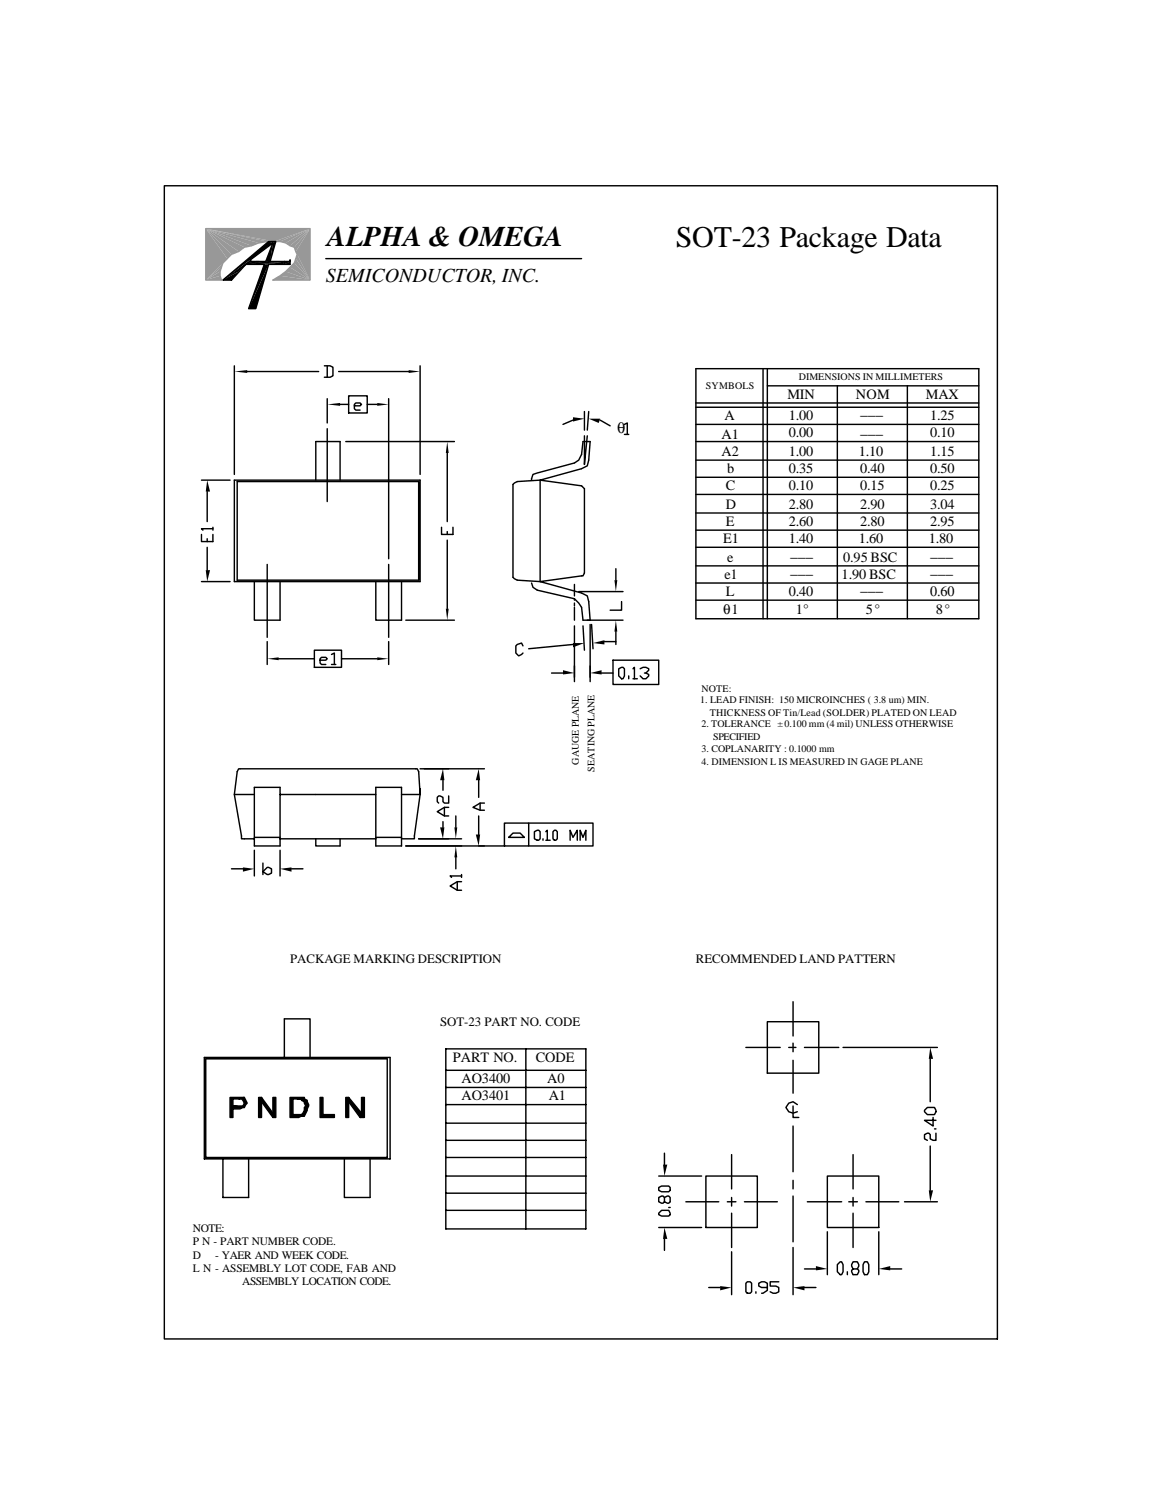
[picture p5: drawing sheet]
<svg xmlns="http://www.w3.org/2000/svg" width="216mm" height="279mm" viewBox="0 0 216 279" stroke-linecap="round" stroke-linejoin="round" font-family="sans-serif">
<g fill="none" stroke="#000" stroke-width=".26">
<path d="M30.4 34.4h154.3v213.5h-154.3zM60.3 47.9h47.4M43.4 67.7v20.1M45.8 68.8h13.2M60.1 67.7h1l.5 .3v1.6l-.5 .2h-1M60.6 67.7v2.1M60.6 73.8v4.5M60.6 79.4v13.5M62.7 68.8h13M63 74.9h1.6M64.6 73.3h3.4v3.2h-3.4zM65.6 75.1h1.1l.2-.2-.2-.3h-.8l-.3 .3v.8l.3 .2h.8"/>
<path d="M68 74.9h1.8M72 73.8v29.7M77.8 67.7v20.1M106.1 77.8l-1.9 .8M108.2 76.2v3.4M109 76.2l-.3 3.4M111.1 77.8l1.9 1M115.6 78.6l.6-.3v2.1M128.9 78.6h52.3M128.9 75.4h52.3M128.9 74.6h52.3M128.9 68.3h52.3v46.3h-52.3z"/>
<path d="M141.3 68.3v46.3M142.1 68.3v46.3M142.1 71.4h39.1M155 71.4v43.2M168 71.4v43.2M37.3 99v1.3h2.1v-1.3M37.3 88.9h5.3M38.4 91v5.6M38.4 99.7v.6M39.4 97.9h-2.1l.3 .3M39.4 97.6v.6M43.4 88.9h34.4v18.8h-34.4z"/>
<path d="M43.9 89.2h33.6v18.2h-33.6zM58.5 88.9v-7.1h4.5v7.1M64 81.8h20.1M81.8 97.6v1.4h2.1v-1.4M82.8 83.9v12.7M82.8 98.4v.6M95 89.7l.8-.5 4.2-.3v18.8l-4.2-.3-.8-.5zM98.4 88.9l.3-1.1 7.7-2.1 .8-.5 .5-1.1 .2-2.3h1.4l-.3 3.4-.3 1.1-1 .5-7.7 2.1 7.7 1.1 .5 .5v15.6l-.3 .5-7.9 1.1 7.7 2.1 1 .5 .3 1.1 .3 3.4M108.2 80.7v5.3l.5-5.3M115.6 80.4h.8M128.9 98.2h52.3M128.9 95h52.3"/>
<path d="M128.9 91.5h52.3M128.9 88.4h52.3M128.9 85.2h52.3M128.9 81.8h52.3M37.3 107.7h5.3M38.4 101.3v4.3M47.1 107.7v7.1h4.8v-7.1M49.5 104.5v13.5M49.5 118.8v4.2M69.6 107.7v7.1h4.7v-7.1M72 104.5v13.5M72 118.8v4.2"/>
<path d="M75.1 114.8h9M82.8 100v12.7M96.8 119.6l-.2-.5-.8 .2-.3 .3v1.3l.5 .5 .8-.5M98.4 107.9l.3 .8 .8 .6 6.9 1.6M106.1 119.3l-8.2 .8M106.4 110.9l.8 .8 .5 .7 .2 2.4h7.5M106.4 108.2v2.1M106.4 110.9v.2M106.4 111.7v.5M106.4 112.4v2.4M106.4 115.9v10.3M107.2 109.5h8.2"/>
<path d="M107.9 115.9l.3 4.5M109.3 115.6v10.6M109.5 115.6l.3 4.5M111.9 118.8h2.1M114 105.3v2.1M114 116.9v2.4M115.1 111.4v1.6h-2.1M128.9 111.1h52.3M128.9 107.9h52.3M128.9 104.8h52.3M128.9 101.3h52.3M51.6 122h6.6"/>
<path d="M58.2 120.4h5v3.2h-5zM59.3 122.2h1l.3-.2-.3-.3h-.8l-.2 .3v.8l.2 .2h.8M61.4 121.2l.5-.3v2.1M61.4 123h.8M63.2 122h6.6M102.1 124.6h2.1M111.4 124.6h2.1M113.5 122.2h8.5v4.5h-8.5zM114.6 123.8l.5-.2h.3l.2 .2v1.3l-.2 .6h-.3l-.5-.6zM116.4 125.1v.6M117.2 123.8l.3-.2v2.1M117.2 125.7h.8"/>
<path d="M118.5 123.8l.6-.2h.5l.5 .2v.3l-.5 .5h-.3M119.6 124.6l.5 .3v.2l-.5 .6h-.5l-.6-.6M43.4 147.1l1.3 8.2h2.4M47.1 145.8h4.8v10.8h-4.8zM47.1 157.4v4.8M47.1 155h4.8M48.7 159.8v2.1M51.9 155.3h17.7M51.9 147.1h17.7M51.9 157.4v4.8M58.5 155.3v1.3h4.5v-1.3M69.6 155h4.7"/>
<path d="M69.6 145.8h4.7v10.8h-4.7zM74.3 147.1h3.5l-1.1 8.2h-2.4M75.1 156.6h18.3M77.5 155.3h8M77.8 146v1.1l-.3-4.2-.2-.6h-33.1l-.3 .6-.5 4.2h3.7M77.8 142.3h11.9M82 144.5v1.8M82 152.1v1.1M82.3 149.5v1.6M83.1 149.5h-.8l-1.3 .8 1.3 .8h.8M83.1 147.4v1.3h-.8l-.3-.3v-.8l-.5-.2h-.3l-.2 .2v.8l.2 .3M84.4 151.1v2.1"/>
<path d="M84.4 158.8v2.1M88.6 144.5v3.1M88.6 151.1v3.4M88.9 148.7v1.3M89.7 148.7h-.8l-1.3 .8 1.3 .5h.8M93.4 152.4h16.4v4.2h-16.4zM95 154.3h1.3l.8 .7h-2.9zM97.9 152.4v4.2M99 154l.5-.3h.2l.3 .3v1.3l-.3 .3-.7-.3zM100.5 155.3v.3M101.1 154l.2-.3v1.9M101.1 155.6h.8"/>
<path d="M102.4 154l.3-.3h.2l.3 .3v1.3l-.3 .3h-.2l-.3-.3zM105.6 155.6v-1.9l.5 1.3 .8-1.3v1.9M107.4 155.6v-1.9l.5 1.3 .6-1.3v1.9M42.9 160.9h2.1M48.7 161.4l.8-.8 .8 .3v.8l-.6 .2h-.2zM54 160.9h2.1M84.7 163.2v1.6M85.5 163.2h-.8l-1.4 .8 1.4 .8h.8M85.5 162.2h-2.2l.3 .3M85.5 161.9v.6M37.8 195.8h34.4v18.8h-34.4zM38.1 196.1h33.6v18.2h-33.6z"/>
<path d="M52.7 195.8v-7.2h4.7v7.2M82.5 194.2h26v33.3h-26zM82.5 198.2h26M97.4 194.2v33.3M138.1 193.9h6.4M142.1 189.2h9.5v9.5h-9.5zM146 193.9h1.4M146.8 185.5v6.3M146.8 193.1v1.6M146.8 196.3v6.1M149 193.9h6.3M156.1 193.9h17.5"/>
<path d="M172.2 196.1v7.9M41.3 214.6v7.1h4.7v-7.1M63.8 214.6v7.1h4.7v-7.1M82.5 217.8h26M82.5 214.3h26M82.5 204.5h26M82.5 208h26M82.5 211.1h26M82.5 201.3h26M122 219.9l.5-.3h1.3l.3 .3v.5l-.3 .3h-1.3l-.5-.3zM122 217.8h7.9M123 213.5v2.1"/>
<path d="M130.7 217.8h9.5v9.5h-9.5zM135.5 213.8v6.3M146.8 204.8v2.1h1.1M146.8 208.5v8.5M146.8 218.5v1.6M147.6 204.5l-.8-.5-.8 .3-.5 .8 .5 .7 .8 .3 .8-.3M153.2 217.8h9.5v9.5h-9.5zM158 213.8v6.3M171.2 205.6l.5-.5h1.3l.3 .7-.3 .6h-1.3l-.5-.6zM172.2 212.2v8.2M172.8 206.9v1.6l-1.6-1.1h2.1M173 209h.3"/>
<path d="M173.3 209.8v1.3h-.5l-.6-.2v-.8l-.2-.3-.8 .3v.8l.5 .2M82.5 220.9h26M82.5 224.1h26M122 224.6l.5-.5h1.3l.3 .8-.3 .3h-1.3l-.5-.3zM122 227.3h7.9M123 221.7l.6-.2h.2l.3 .2v.8l-.3 .3-.8-.3v-.8l-.2-.2-.8 .2v.8l.5 .3h.3l.2-.3M123 229.4v2.1M123.8 223.6h.3M127 222.5h6.1M131.2 238.4h2.1M134.7 222.5h1.6M135.5 221.7v1.6"/>
<path d="M135.5 224.6v6.4M135.5 231.8v7.9M137.8 222.5h6.1M138.1 237.6l.3-.3h.5l.3 .3v1.6l-.3 .2h-.5l-.3-.2zM140 239.2v.2M142.1 238.4h-1.1l-.5-.3v-.5l.5-.3h.6l.5 .3v1.3l-.8 .5h-.3M144.2 237.3h-1.6v.8h1.1l.5 .3v.8l-.5 .2h-.6l-.5-.2M146.8 221.5v8.4M146.8 231v8.7M149 238.4h2.1M149 234.9h2.1M149.5 222.5h6.3"/>
<path d="M153.2 228.1v7.9M155 234.2l.6-.6h.2l.3 .6v1.3l-.3 .5h-.2l-.6-.5zM156.9 235.5v.5M157.2 222.5h1.5M158 234.9l-.3-.5 .3-.8h.7l.3 .6-.3 .7h-.7l-.3 .3 .3 .8h.7l.3-.5v-.3l-.3-.3M158 221.7v1.6M158 224.6v6.4M160.1 233.6h.5l.3 .6v1.3l-.3 .5h-.5l-.3-.5v-1.3zM160.3 222.5h6.1M162.7 228.1v7.9M164.8 234.9h2.2M167.5 222.5h6.1"/>
</g>
<g fill="#000">
<path d="M43.4 68.8l2.4-.3v.6zM60.6 74.9l2.4-.3v.5zM69.8 74.6l2.2 .3-2.2 .2zM75.7 68.5l2.1 .3-2.1 .3zM106.1 77.3l2.1 .2-2.1 .6zM109 77.5h2.1l-.2 .8zM38.4 88.9l.5 2.1h-.8zM82.8 81.8l.3 2.1h-.6zM38.1 105.6h.8l-.5 2.1zM82.5 112.7h.6l-.3 2.1zM106.1 119.1h2.1l-2.1 .8zM109.8 119.1l2.1-.6v.8z"/>
<path d="M114 114.8l.3 2.1h-.5zM113.8 107.4h.5l-.3 2.1zM49.5 122l2.1-.3v.5zM69.8 121.7l2.2 .3-2.2 .2zM104.2 124.1l2.2 .5-2.2 .3zM109.3 124.6l2.1-.5v.8zM81.5 153.2h.8l-.3 2.1zM82 142.3l.3 2.2h-.8zM84.1 153.2h.6l-.3 2.1zM84.4 156.6l.3 2.2h-.6zM88.1 154.5h.8l-.3 2.1zM88.6 142.3l.3 2.2h-.8z"/>
<path d="M45 160.6l2.1 .3-2.1 .5zM51.9 160.9l2.1-.3v.8zM172.2 193.9l.6 2.2h-.8zM122.8 215.6h.8l-.6 2.2zM123 227.3l.6 2.1h-.8zM133.3 238.1l2.2 .3-2.2 .5zM146.8 238.4l2.2-.3v.8zM151.1 234.4l2.1 .5-2.1 .3zM162.7 234.9l2.1-.5v.8zM172 220.4h.8l-.6 2.1z"/>
</g>
<g fill="#000" stroke="#000" stroke-width=".26">
<path d="M42.6 203.2h2.6l-1 .3h-1.1v1.3l2.1 .3-.8 .2h-1.3v1.6h-.5z" fill-rule="evenodd"/>
<path d="M44.2 203.5l1-.3 .6 1.1-.6 .8-2.1-.3h1.9l.2-.5-.2-.6-.3-.2z" fill-rule="evenodd"/>
<path d="M47.9 203.2h.5v3.7h-.5z" fill-rule="evenodd"/>
<path d="M48.4 203.2l2.1 2.9v.8l-2.1-2.9z" fill-rule="evenodd"/>
<path d="M50.5 203.2h.6v3.7h-.6z" fill-rule="evenodd"/>
<path d="M53.7 203.2h2.7v.3h-2.2v2.9l2.2 .2h-.6l-.5 .3h-1.6z" fill-rule="evenodd"/>
<path d="M55 203.5h1.4l.5 .2 .2 1.1-.7 1.8-2.2-.2h1.6l.6-.8v-.5l.2-.3-.2-.8-.6-.3v-.2z" fill-rule="evenodd"/>
<path d="M59.3 203.2h.5v3.2h2.1v.5h-2.6z" fill-rule="evenodd"/>
<path d="M64 203.2h.6v3.7h-.6z" fill-rule="evenodd"/>
<path d="M64.6 203.2l2.3 2.9-.2 .8-2.1-2.9z" fill-rule="evenodd"/>
<path d="M66.9 203.2h.6v3.7h-.8l.2-.8z" fill-rule="evenodd"/>
</g>
<path d="M38.1 42.3h19.3v9.6h-6.9l2.4-1.6 1.6-1.6 .5-1.6-.5-1.3-.8-.3-.8-.5a9.5 9.5 0 0 0-6.3 .5l-1.4 .3-1 .8-1.3 .5-1.6 1.6-.6 1.6v.8l.3 .8h-2.9z" fill="none" stroke="#989898" stroke-width=".26"/>
<g fill="#989898">
<path d="M50.5 51.9l1.4-.8 5.5 .8z"/>
<path d="M38.1 51.9l2.6-.8 .3 .8z"/>
<path d="M51.9 51.1l1-.8 4.5 1.6z"/>
<path d="M38.1 51.9l2.6-1.6v.8z"/>
<path d="M53.7 49.5l3.7 2.4-4.5-1.6z"/>
<path d="M38.1 51.9l2.9-2.4-.3 .8z"/>
<path d="M53.7 49.5l.8-.8 2.9 3.2z"/>
<path d="M38.1 51.9l3.2-3.2-.3 .8z"/>
<path d="M54.8 47.9l2.6 4-2.9-3.2z"/>
<path d="M42.1 47.9l-4 4z"/>
<path d="M55 47.1l2.4 4.8-2.6-4z"/>
<path d="M54.8 46.6l2.6 5.3z"/>
<path d="M38.1 42.3l12.7 2.4h-1.3z"/>
<path d="M38.1 42.3l11.4 2.4-1.6 .3z"/>
<path d="M38.1 42.3l9.8 2.7-1.3 .5z"/>
<path d="M38.1 42.3l8.5 3.2-1.4 .3z"/>
<path d="M38.1 42.3l7.1 3.5-1 .8z"/>
<path d="M38.1 42.3l6.1 4.3-1.3 .5z"/>
<path d="M38.1 42.3l4.8 4.8-.8 .8z"/>
<path d="M38.1 42.3l4 5.6-4 4z"/>
<path d="M38.1 42.3h19.3l-6.6 2.4z"/>
<path d="M50.8 44.7l6.6-2.4-5.5 2.4z"/>
<path d="M51.9 44.7l5.5-2.4-4.5 2.7z"/>
<path d="M52.9 45l4.5-2.7-3.7 3.2z"/>
<path d="M53.7 45.5l3.7-3.2-2.9 3.5z"/>
<path d="M57.4 42.3l-2.6 4.3-.3-.8z"/>
<path d="M57.4 42.3v9.6l-2.6-5.3z"/>
</g>
<path d="M41.3 51.9l8.4-7.2h1.4l-1.1 3.7h3.7v-.2v.7h-4l-2.3 8.3h-1.4l2.9-8.3h-3.4l-2.6 3zM46.3 48.2l4.2-3.2-1.3 3.4h-2.6zM47.6 48.4l-2.1 .5M50 48.4l-3.2 .5M52.7 48.9v-.5l1 .5" fill="none" stroke="#000" stroke-width=".26"/>
<g fill="#000">
<path d="M41.3 51.9l2.9-1.6-1.3 1.6zM41.3 51.9l4.2-3-1.3 1.4zM46 48.9l1.9-.5h1.3zM41.3 51.9l5-3.7 .3 .2zM45.5 48.9l1.1-.5h.2zM41.3 51.9l4.2-3 1.1-.5zM45.5 48.9l1.6-.5zM47.1 48.9l2.9-.5h2.7zM45.5 48.9l1.6-.5h.5zM45.5 48.9l2.4-.5zM45.8 48.9l2.1-.5zM41.3 51.9l7.1-5.3z"/>
<path d="M48.9 48.9h.8l-3.7 8.3zM46 48.9l3.2-.5h.8zM49.7 48.9l-2.3 8.3h-1.4zM41.3 51.9l8.4-7.2 .8 .3zM46.8 48.9l3.2-.5zM46.3 48.9l3.7-.5zM46 48.9l4-.5zM41.3 51.9l9.2-6.9zM50.5 45l-.5 3.4h-.8zM49.7 44.7h1.4l-.6 .3zM50.5 45l.6-.3-1.1 3.7zM47.1 48.9l5.6-.5-3.8 .5z"/>
<path d="M48.9 48.9l3.8-.5-3 .5zM49.7 48.9l3-.5-.3 .5zM52.7 48.4v.5h-.3zM52.7 48.4l.2 .5h-.2zM52.7 48.4l.5 .5h-.3zM52.7 48.4l.7 .5h-.2zM52.7 48.4l1 .5h-.3zM52.7 48.4h.2l.8 .5zM52.9 48.4h.3l.5 .5zM53.2 48.4h.2l.3 .5zM53.4 48.4h.3v.5zM53.7 48.2v.7z"/>
</g>
<text font-size="5.6" x="125.1" y="45.8">SOT-23 Package Data</text>
<text font-size="5.3" x="60.6" y="45.5">ALPHA &amp; OMEGA</text>
<text font-size="3.7" x="60.3" y="52.1">SEMICONDUCTOR, INC.</text>
<text font-size="2.9" x="114.3" y="80.2">θ</text>
<g font-size="2.6">
<text x="134.1" y="77.8">A</text>
<text x="145.8" y="73.8">MIN</text>
<text x="146" y="77.8">1.00</text>
<text x="158.5" y="73.8">NOM</text>
<text x="159.3" y="77.8">−−−</text>
<text x="171.4" y="73.8">MAX</text>
<text x="172.2" y="77.8">1.25</text>
<text x="133.6" y="81.2">A1</text>
<text x="146" y="81">0.00</text>
<text x="159.3" y="81.2">−−−</text>
<text x="172.2" y="81">0.10</text>
<text x="133.6" y="84.4">A2</text>
<text x="134.7" y="87.6">b</text>
<text x="146" y="87.6">0.35</text>
<text x="146" y="84.4">1.00</text>
<text x="159" y="84.4">1.10</text>
<text x="159.3" y="87.6">0.40</text>
<text x="172.2" y="87.6">0.50</text>
<text x="172.2" y="84.4">1.15</text>
<text x="134.4" y="94.2">D</text>
<text x="134.4" y="90.8">C</text>
<text x="146" y="94.2">2.80</text>
<text x="146" y="90.8">0.10</text>
<text x="159.3" y="94.2">2.90</text>
<text x="159.3" y="90.8">0.15</text>
<text x="172.2" y="94.2">3.04</text>
<text x="172.2" y="90.8">0.25</text>
<text x="133.9" y="100.5">E1</text>
<text x="134.4" y="97.4">E</text>
<text x="146" y="100.5">1.40</text>
<text x="146" y="97.4">2.60</text>
<text x="159" y="100.5">1.60</text>
<text x="159.3" y="97.4">2.80</text>
<text x="172" y="100.5">1.80</text>
<text x="172.2" y="97.4">2.95</text>
<text x="134.1" y="107.2">e1</text>
<text x="134.7" y="104">e</text>
<text x="146.3" y="104">−−−</text>
<text x="146.3" y="107.2">−−−</text>
<text x="155.8" y="107.2">1.90 BSC</text>
<text x="156.1" y="104">0.95 BSC</text>
<text x="172.2" y="104">−−−</text>
<text x="172.2" y="107.2">−−−</text>
<text x="133.9" y="113.8">θ1</text>
<text x="134.4" y="110.3">L</text>
<text x="146" y="110.3">0.40</text>
<text x="147.4" y="113.8">1°</text>
<text x="159.3" y="110.3">−−−</text>
<text x="160.3" y="113.8">5°</text>
<text x="172.2" y="110.3">0.60</text>
<text x="173.3" y="113.8">8°</text>
<text x="83.9" y="196.6">PART NO.</text>
<text x="99.2" y="196.6">CODE</text>
<text x="85.5" y="203.7">AO3401</text>
<text x="85.5" y="200.6">AO3400</text>
<text x="101.3" y="200.6">A0</text>
<text x="101.6" y="203.7">A1</text>
</g>
<g font-size="2.4">
<text x="53.7" y="178.3">PACKAGE MARKING DESCRIPTION</text>
<text x="128.9" y="178.3">RECOMMENDED LAND PATTERN</text>
<text x="81.5" y="190">SOT-23 PART NO. CODE</text>
</g>
<g font-size="2.1">
<text x="35.7" y="228.1">NOTE:</text>
<text x="35.7" y="230.5">P N - PART NUMBER CODE.</text>
<text x="35.7" y="233.1">D</text>
<text x="39.8" y="233.1">- YAER AND WEEK CODE.</text>
<text x="35.7" y="235.5">L N - ASSEMBLY LOT CODE, FAB AND</text>
<text x="44.9" y="237.9">ASSEMBLY LOCATION CODE.</text>
</g>
<g font-size="1.9">
<text x="130.7" y="72">SYMBOLS</text>
<text x="147.9" y="70.4">DIMENSIONS IN MILLIMETERS</text>
<text x="129.6" y="130.2">1. LEAD FINISH: 150 MICROINCHES ( 3.8 um) MIN.</text>
<text x="129.9" y="128.1">NOTE:</text>
<text x="129.9" y="134.7">2. TOLERANCE ±0.100 mm (4 mil) UNLESS OTHERWISE</text>
<text x="131.4" y="132.6">THICKNESS OF Tin/Lead (SOLDER) PLATED ON LEAD</text>
<text x="132" y="137.1">SPECIFIED</text>
<text x="107.2" y="141.6" transform="rotate(-90 107.2 141.6)">GAUGE PLANE</text>
<text x="110.1" y="142.9" transform="rotate(-90 110.1 142.9)">SEATING PLANE</text>
<text x="129.9" y="139.2">3. COPLANARITY : 0.1000 mm</text>
<text x="129.9" y="141.6">4. DIMENSION L IS MEASURED IN GAGE PLANE</text>
</g>
</svg>
